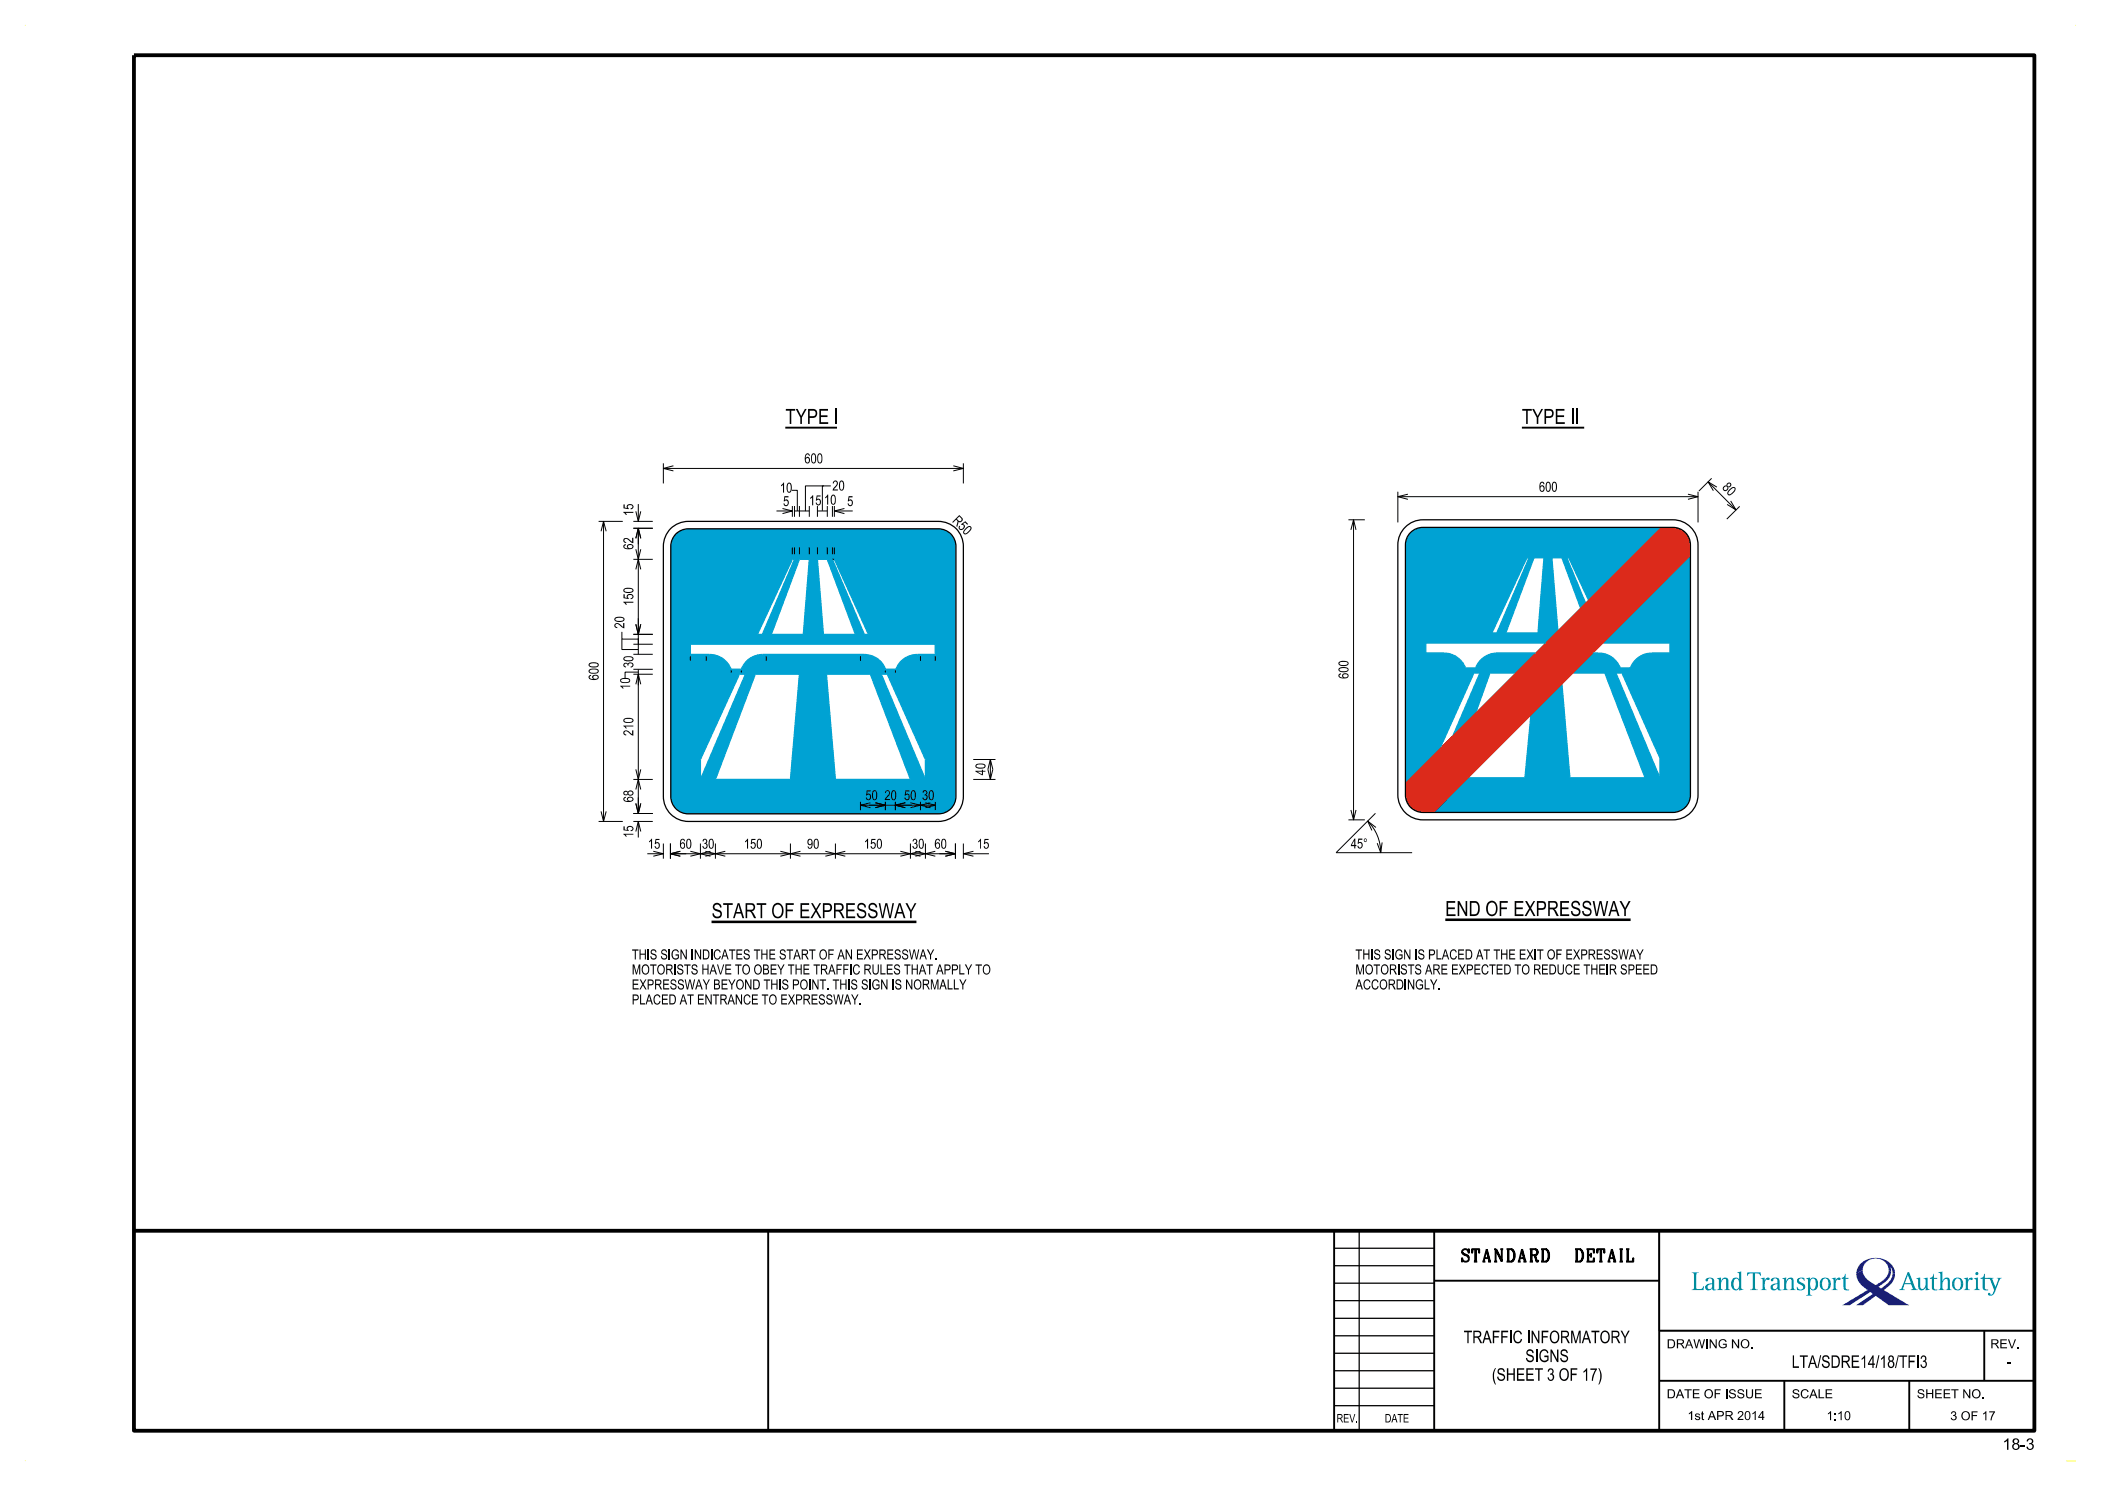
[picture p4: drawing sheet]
<svg xmlns="http://www.w3.org/2000/svg" width="420mm" height="297mm" viewBox="0 0 420 297" stroke-linecap="round" stroke-linejoin="round" font-family="sans-serif">
<g fill="#00a2d3">
<path d="M282 106.4l-.8 1.2-.2 1.3v47.7l6.8-6.9 6.8-15.2h1.2l-5.4 12.6 4.6-4.5 2.9-8.1h5.1l4-4h-7.7a4.6 4.6 0 0 0-4.3 3h-2.1a4.5 4.5 0 0 0-4.2-3h-3.7v-2h24l2.4-2.4-1.2-14.6h2l3.8 10.1 1-1.1-3.8-9h.4l4 8.5 14.5-14.6h-47.7l-1.3 .3zM306.6 111.5h2l-1.2 15h-6.4zM305.2 111.5h.4l-6.4 15h-1z" fill-rule="evenodd"/>
<path d="M337.9 111l-17.5 17.5h13.4v2h-3.6a4.6 4.6 0 0 0-4.3 3h-2a4.9 4.9 0 0 0-5.5-3l-4 4h6.4l8.1 21h-15.1l-1.6-18.8-6.2 6.2-1.2 12.6h-11.4l-6.8 6.9h47.8a3.5 3.5 0 0 0 3.5-3.5zM323 134.5h1.2l7.6 17v4z" fill-rule="evenodd"/>
</g>
<path d="M287.8 149.7l44.3-44.3h2.3a3.5 3.5 0 0 1 3.5 3.5v2.1l-23.5 23.5-27.8 27.9h-2.2a3.5 3.5 0 0 1-3.4-3.5v-2.3z" fill-rule="evenodd" fill="#dc2a1b"/>
<path d="M135.1 106.7a3.6 3.6 0 0 0-1 2.5v50a3.5 3.5 0 0 0 3.5 3.5h50a3.5 3.5 0 0 0 3.5-3.5v-50a3.5 3.5 0 0 0-3.5-3.5h-50a3.6 3.6 0 0 0-2.5 1zM159.8 111.8h2l-1.2 15h-6.4zM158.4 111.8h.4l-6.4 15h-1zM147.8 134.8h1.2l-9 21v-4zM151 134.8h8.8l-1.8 21h-15zM163.4 111.8h2l5.6 15h-6.4zM166.4 111.8h.4l6.8 15h-.8zM176.2 134.8h1.2l7.6 17v4zM165.2 134.8h8.8l8 21h-15zM138 128.8h49v2h-3.6a4.5 4.5 0 0 0-4.3 3h-2.1a4.5 4.5 0 0 0-4.2-3h-20.3a4.5 4.5 0 0 0-4.3 3h-2a4.6 4.6 0 0 0-4.3-3h-3.9z" fill-rule="evenodd" fill="#00a2d3"/>
<path d="M26.8 11h379.9v275h-379.9zM26.8 246h379.9" fill="none" stroke="#000" stroke-width=".76" stroke-linecap="butt"/>
<path d="M153.6 246v40M266.7 246v40M286.7 256h45M286.7 246v40M331.7 246v40M331.7 266h75M331.7 276h75M356.7 276v10M381.7 276v10M396.7 266v10" fill="none" stroke="#000" stroke-width=".38"/>
<path d="M5 5h.1M414.9 5h.1M5 292h.1M415 292h-1.9" fill="none" stroke="#ff0" stroke-width=".2"/>
<path d="M266.7 260h20M266.7 256.5h20M266.7 253h20M266.7 249.5h20M271.7 246v40M331.7 246h75v20h-75zM266.7 277.5h20M266.7 274h20M266.7 270.5h20M266.7 267h20M266.7 263.5h20M266.7 280.9h20" fill="none" stroke="#000" stroke-width=".25"/>
<g fill="#008c95">
<path d="M338.2 254.3h1.4l-.3 .1-.2 .3v2.8l.1 .1h.9l.2-.1 .2-.4h.1v.7h-2.4l.4-.3v-2.8l-.1-.3z" fill-rule="evenodd"/>
<path d="M341 255.6l-.1 .3 .2 .2 .3-.1 .2-.5h.3l.3 .2 .1 .8-.6 .1a.71 .71 0 0 0-.8 .5 .71 .71 0 0 0 .5 .9 .71 .71 0 0 0 .9-.5l.2 .4 .6-.1-.4-.2-.1-1.9-.5-.4-.6 .1zM341.5 256.9l.8-.2v.5l-.2 .4-.5 .1-.2-.2-.1-.4z" fill-rule="evenodd"/>
<path d="M343.2 255.5l.8-.2v.7l.5-.6h.8l.2 .5v1.7l.4 .2h-1.2l.4-.3v-1.6l-.2-.3h-.3l-.3 .3-.3 .6v1l.4 .3h-1.2l.4-.2v-1.8z" fill-rule="evenodd"/>
<path d="M347.3 254.3l.8-.2v3.4l.4 .3-.8 .1-.1-.4-.1 .3-.4 .1a1.35 1.35 0 0 1-.8-2.2l.3-.3 .5-.1 .6 .5v-1.2zM346.9 255.6l-.3 .5v1.2a.51 .51 0 0 0 .7 .4 .51 .51 0 0 0 .3-.7l-.1-1.2-.3-.3z" fill-rule="evenodd"/>
<path d="M349.3 254.3h2.7v.7h-.1l-.3-.4-.8-.1v2.9l.2 .3 .4 .1h-1.6l.4-.1 .2-.2v-3l-.8 .1-.2 .4h-.1z" fill-rule="evenodd"/>
<path d="M352 255.5l.8-.2v.6l.5-.5h.4l-.1 .4-.5-.1-.3 .5v1.4l.4 .2h-1.2l.4-.2v-1.9z" fill-rule="evenodd"/>
<path d="M354.2 255.5l.9-.2 .5 .3 .1 2 .4 .2-.5 .1-.3-.4-.4 .4h-.5l-.4-.4a.92 .92 0 0 1 1.1-1h.2v-.6l-.2-.4h-.5l-.3 .6a.28 .28 0 0 1-.3-.2 .28 .28 0 0 1 .2-.4zM354.6 256.8l-.2 .3 .1 .4 .1 .2 .5-.1 .2-.4v-.5z" fill-rule="evenodd"/>
<path d="M356.3 255.5l.8-.2v.7l.3-.4 .3-.2h.7l.2 .5v1.6l.4 .3h-1.2l.3-.3v-1.7l-.1-.2h-.4l-.2 .3-.3 .6v1l.4 .3h-1.2l.4-.2v-1.9z" fill-rule="evenodd"/>
<path d="M359.3 255.7l.6-.4 .8 .1 .1 .6-.6-.5h-.4l-.2 .3 .2 .4 .8 .4 .3 .3v.5l-.4 .4-.4 .1-.9-.1v-.6l.6 .5h.4l.3-.3-.2-.4-1-.6z" fill-rule="evenodd"/>
<path d="M361 255.5l.4 .3v2.9l-.4 .3h1.3l-.5-.4v-1.1l.3 .3 .3 .1a1.35 1.35 0 0 0 .8-2.2l-.6-.4-.4 .1-.3 .3-.1-.4zM362.1 255.7l.1-.1a.79 .79 0 0 1 .8 1.1l-.2 .8a.52 .52 0 0 1-.7 .1 .52 .52 0 0 1-.2-.6v-.9z" fill-rule="evenodd"/>
<path d="M364.2 255.5l.7-.2a1.15 1.15 0 0 1 1.1 1.3h-.5l-.1-.8a.65 .65 0 0 0-.9-.1 .65 .65 0 0 0-.3 .8v.1h-.4l.1-.6z" fill-rule="evenodd"/>
<path d="M363.8 256.6h.4l.2 .8a.64 .64 0 0 0 .8 .2 .64 .64 0 0 0 .3-.8v-.2h.5l-.1 .6-.2 .4a1.11 1.11 0 0 1-1.3 .2 1.11 1.11 0 0 1-.6-1.2z" fill-rule="evenodd"/>
<path d="M366.1 255.5l.9-.2v.6l.2-.4 .4-.2a.29 .29 0 0 1 .3 .5 .28 .28 0 0 1-.5-.1l-.3 .2-.1 .5v1.2l.4 .2h-1.3l.4-.2v-1.9z" fill-rule="evenodd"/>
<path d="M368.8 254.6h.1v.8h.6v.2h-.6v1.8l.2 .3h.5v.2h-.6a.59 .59 0 0 1-.5-.8v-1.5h-.3v-.2l.5-.2z" fill-rule="evenodd"/>
<path d="M381.4 254.2l-1.2 3.2-.6 .4h1.2l-.4-.2 .3-.9h1.4l.3 .9-.4 .2h1.4l-.6-.6-1.2-3zM381.4 254.8l.6 1.7h-1.2z" fill-rule="evenodd"/>
<path d="M383 255.5l.9-.2v1.9l.2 .4h.3l.4-.3 .2-.6-.1-1-.4-.2 .8-.2v2.1l.5 .4-.8 .1v-.6l-.6 .6-.7-.1-.3-.6v-1.4z" fill-rule="evenodd"/>
<path d="M386.5 254.6h.1v.8h.7v.2h-.7v1.9l.3 .2h.4l-.1 .2-.7-.1-.3-.3v-1.9h-.4v-.2l.5-.2z" fill-rule="evenodd"/>
<path d="M387.5 254.3l.8-.2v1.9l.6-.6 .4-.1 .4 .2 .1 2.1 .4 .2h-1.3l.5-.3v-1.6l-.2-.3h-.3l-.3 .3-.3 .6v1.1l.4 .2h-1.2l.4-.2v-3z" fill-rule="evenodd"/>
<path d="M390.2 256.6h.5l.1 .8a.64 .64 0 0 0 .9 .2 .64 .64 0 0 0 .3-.8v-.2h.5l-.1 .6-.3 .4a1.11 1.11 0 0 1-1.3 .2 1.11 1.11 0 0 1-.6-1.2z" fill-rule="evenodd"/>
<path d="M390.6 255.7l.2-.3 .5-.1a1.15 1.15 0 0 1 1.2 1.3h-.5l-.2-.8a.62 .62 0 0 0-.7-.2 .62 .62 0 0 0-.4 .7v.3h-.5l.1-.6z" fill-rule="evenodd"/>
<path d="M392.6 255.5l.8-.2v.6l.2-.4 .5-.2a.27 .27 0 0 1 .2 .5 .27 .27 0 0 1-.5-.1l-.2 .2-.2 .5v1.2l.4 .2h-1.2l.4-.2v-1.9z" fill-rule="evenodd"/>
<path d="M394.6 255.5l.8-.2v2.3l.4 .2h-1.2l.4-.3v-1.7z" fill-rule="evenodd"/>
<path d="M396.6 254.6h.2v.8h1.2v.2h-1.2v1.9l.3 .2h.3l-.1 .2-.8-.2-.2-2.1h-.4v-.2l.6-.2z" fill-rule="evenodd"/>
<path d="M397.4 255.4l1.1 .1a.27 .27 0 0 0-.2 .2 .27 .27 0 0 0 .1 .3l.5 1.2 .6-1.5-.3-.3h1l-.5 .4-1.2 2.9-.4 .3-.5-.1-.2-.2 .1-.3a.28 .28 0 0 1 .3 .1 .28 .28 0 0 1 .1 .2l.4-.1 .3-.8-.8-2.1-.4-.1z" fill-rule="evenodd"/>
<circle cx="395.2" cy="254.5" r=".31"/>
</g>
<g fill="#171c8f">
<path d="M371.1 254.6l1.3-.7a3.6 3.6 0 0 0 2.7 2.9l.4-.3a3.4 3.4 0 0 0 2.1-2.6l.4 .2a3.7 3.7 0 0 1-2.2 2.9l-.3 .2 .5 .3 .8-.5a3 3 0 0 0 1.5-2.4h.5a4 4 0 0 1-2.2 3.2l5 3.1h-4l-2.6-1.9-2.6 1.9h-1.3l3.3-2.3-.5-.4-4.2 2.7h-1.4l5-3.1-.2-.2a3.8 3.8 0 0 1-2-3z" fill-rule="evenodd"/>
<path d="M372.1 252.4a4.3 4.3 0 0 1 6.6 1.4l.1 .8h-.5l-.1-.8-.3-.6 .1 .9-.4-.2a2.63 2.63 0 0 0-2.6-2.4 2.63 2.63 0 0 0-2.6 2.4l-1.3 .7 .3-1.3z" fill-rule="evenodd"/>
</g>
<g fill="none" stroke="#00a2d3" stroke-width=".25">
<path d="M158.4 111.8h.4l-6.4 15h-1zM159.8 111.8h2l-1.2 15h-6.4zM163.4 111.8h2l5.6 15h-6.4zM166.4 111.8l6.4 15h.8l-6.8-15M305.2 111.5h.4l-6.4 15h-1zM306.6 111.5h2l-1.2 15h-6.4zM317.6 120l-4-8.5h-.4l3.8 9M138 128.8h49v2h-3.6a4.5 4.5 0 0 0-4.3 3h-2.1a4.5 4.5 0 0 0-4.2-3h-20.3a4.5 4.5 0 0 0-4.3 3h-2a4.6 4.6 0 0 0-4.3-3h-3.9zM147.8 134.8h1.2l-9 21v-4zM151 134.8h8.8l-1.8 21h-15zM165.2 134.8h8.8l8 21h-15zM176.2 134.8h1.2l7.6 17v4z"/>
<path d="M303 134.5h-5.1l-2.9 8.1M309 128.5h-24v2h3.7a4.6 4.6 0 0 1 4.2 3h2.1a4.6 4.6 0 0 1 4.3-3h7.7M314.4 134.5h6.4l8.1 21h-15.1l-1.6-18.8M316 121.6l-3.8-10.1h-2l1.2 14.6M320.4 128.5h13.4v2h-3.6a4.6 4.6 0 0 0-4.3 3h-2a4.9 4.9 0 0 0-5.5-3M323 134.5h1.2l7.6 17v4zM290.4 147.1l5.4-12.6h-1.2l-6.8 15.2M306 142.9l-1.2 12.6h-11.4"/>
</g>
<path d="M134.1 105.7l.8-.7 1.1-.5 1.6-.3h50a4.9 4.9 0 0 1 5 5v50a5 5 0 0 1-5 5h-50a5 5 0 0 1-5-5v-50l.3-1.7 .5-1zM135.1 106.7l1.2-.7 1.3-.3h50a3.5 3.5 0 0 1 3.5 3.5v50a3.5 3.5 0 0 1-3.5 3.5h-50a3.5 3.5 0 0 1-3.5-3.5v-50l.3-1.3zM166.4 111.8h.4M280.9 105.4l1.4-1 1-.4 1.1-.1h50a5.1 5.1 0 0 1 5 5v50a5 5 0 0 1-5 5h-50a5 5 0 0 1-5-5v-50l.2-1.1 .3-1.1zM282 106.4l1.1-.7 1.3-.3h50a3.5 3.5 0 0 1 3.5 3.5v50a3.5 3.5 0 0 1-3.5 3.5h-50a3.5 3.5 0 0 1-3.4-3.5v-50l.2-1.3z" fill="none" stroke="#000" stroke-width=".25"/>
<g fill="none" stroke="#000" stroke-width=".2">
<path d="M132.6 92.6v4M132.6 93.6h60M134.6 93.1l-2 .5 2 .5M158.3 98h1.1v4.1M164.7 97.1h-3.7v5.1M166.1 97.1h-1.7v5M190.6 93.1l2 .5-2 .5M192.6 92.6v4M279.4 98.3v6.1M279.4 99.3h60M281.4 98.8l-2 .5 2 .5M337.4 98.8l2 .5-2 .5"/>
<path d="M339.4 98.3v6.1M341.5 96.3l5.5 5.6M342.2 95.6l-2.6 2.5M343.2 97.4l-1.7-1.1 1 1.8M119.7 104.2h4.8M120.2 106.2l.5-2 .5 2M120.6 104.2v60M126.6 105.6h3.9M126.6 104.2h3.9M126.6 111.8h3.9M127.1 107.6l.5-2 .5 2M127.1 113.8l.5-2 .5 2"/>
<path d="M127.1 102.2l.5 2 .5-2M127.1 109.8l.5 2 .5-2M127.6 100.7v3.5M127.6 105.6v25.2M155.2 102.1h3.2M156.4 101.6l2 .5-2 .6M158.4 101.1v2.2M158.4 109.4v1.4M158.8 101.1v2.2M158.8 109.4v1.4M158.8 102.1h3M159.8 101.1v2.2"/>
<path d="M159.8 109.4v1.4M161.8 101.1v2.2M161.8 109.4v1.4M163.4 101.1v2.2M163.4 109.4v1.4M163.4 102.1h2M165.4 101.1v2.2M165.4 109.4v1.4M166.4 101.1v2.2M166.4 109.4v1.4M166.8 101.1v2.2M166.8 109.4v1.4"/>
<path d="M166.8 102.1l2 .6M166.8 102.1h3.7M168.8 101.6l-2 .5M269.6 103.9h3.2M270.1 105.9l.5-2 .5 2M270.6 103.9v60M346 100.1l1 1.8-1.7-1.1M347.8 101.2l-2.6 2.5M124.3 126.3v1.4h3.3M124.3 127.7v2.1h3.3M126.6 126.8h3.9M126.6 128.8h3.9"/>
<path d="M126.6 130.8h3.9M126.6 133.8h3.9M126.6 134.8h3.9M127.1 136.8l.5-2 .5 2M127.1 124.8l.5 2 .5-2M127.6 133.8v28.8M127.6 134.3h-2.6v1.4M138 131.2v.9M141.2 131.2v.9M146.2 134v.4M148.2 134v.4M153.2 131.2v.9"/>
<path d="M172 131.2v.9M177 134v.4M179 134v.4M184 131.2v.9M187 131.2v.9M126.6 155.8h3.9M127.1 157.8l.5-2 .5 2M127.1 153.8l.5 2 .5-2M194.6 155.8h4.4M194.6 151.8h4.4M198 151.8l.5 2-.5 2-.5-2zM198 151.8v4"/>
<path d="M119.7 164.2h4.8M120.2 162.2l.4 2 .6-2M126.6 164.2h3.9M126.6 162.6h3.9M127.1 166.2l.5-2 .5 2M127.1 160.6l.5 2 .5-2M127.6 164.2v3.2M129.4 170.6h3.2M130.6 170.1l2 .5-2 .5M132.6 168.6v3M134 170.6h57M134 168.6v3"/>
<path d="M136 170.1l-2 .5 2 .5M138 170.1l2 .5-2 .5M140 168.6v3M141 170.1l2 .5-2 .5M142 170.1l-2 .5 2 .5M143 168.6v3M145 170.1l-2 .5 2 .5M156 170.1l2 .5-2 .5M158 168.6v3M160 170.1l-2 .5 2 .5M165 170.1l2 .5-2 .5M167 168.6v3"/>
<path d="M169 170.1l-2 .5 2 .5M172 160.9h15M172 160.3v1.6M174 160.4l-2 .5 2 .5M175 160.4l2 .5-2 .5M177 160.3v1.6M179 160.3v1.6M180 170.1l2 .5-2 .5M181 160.4l-2 .5 2 .5M182 160.4l2 .5-2 .5M182 168.6v3M183 170.1l2 .5-2 .5"/>
<path d="M184 170.1l-2 .5 2 .5M184 160.3v1.6M185 160.4l2 .5-2 .5M185 168.6v3M186 160.4l-2 .5 2 .5M187 170.1l-2 .5 2 .5M187 160.3v1.6M189 170.1l2 .5-2 .5M191 168.6v3M192.6 170.6h5.1M192.6 168.6v3M194.6 170.1l-2 .5 2 .5"/>
<path d="M269.6 163.9h3.2M270.1 161.9l.5 2 .5-2M273.4 164.1a8.9 8.9 0 0 1 2.6 6.3M275 162.6l-7.9 7.8h15.2M275.1 165.4l-1.7-1.3 .8 1.9M276.3 168.4l-.3 2-.7-1.9"/>
</g>
<path d="M332.1 105.4l-51.1 51.2M337.9 111l-51.3 51.4" fill="none" stroke="#dc2a1b" stroke-width=".25"/>
<path d="M142.2 184.3h41M288.9 183.8h37.1" fill="none" stroke="#000" stroke-width=".51"/>
<path d="M157 85.5h10.3M304.2 85.5h12.5" fill="none" stroke="#000" stroke-width=".38"/>
<g fill="#000">
<path d="M124.7 108.9l-.1 .5a1.44 1.44 0 0 0 2 0 .63 .63 0 0 0-.6-.7 .63 .63 0 0 0-.6 .7l.2 .2a.46 .46 0 0 1-.6 0 .46 .46 0 0 1-.1-.6h.2v-.2zM125.5 109.1a.44 .44 0 0 1 .6-.2 .44 .44 0 0 1 .3 .5 .45 .45 0 0 1-.5 .1 .45 .45 0 0 1-.4-.4z" fill-rule="evenodd"/>
<path d="M124.7 117.8a.57 .57 0 0 0 .1 .6 .57 .57 0 0 0 .6 .1h.6a.52 .52 0 0 0 .6-.4 .52 .52 0 0 0-.6-.6h-.9zM125 117.8a1.35 1.35 0 0 1 1.4 .2 1.2 1.2 0 0 1-1.6 0z" fill-rule="evenodd"/>
<path d="M124.6 100.8h.3v.7h.5a.62 .62 0 0 1 .3-.8 .62 .62 0 0 1 .8 .3l.1 .5-.5 .3-.1-.2 .3-.1a.43 .43 0 0 0-.3-.6 .43 .43 0 0 0-.5 .5l.2 .2v.2l-1.1-.2z" fill-rule="evenodd"/>
<path d="M124.6 118.8h.3v.6l.5 .1a.62 .62 0 0 1 .3-.8 .62 .62 0 0 1 .8 .2l.1 .5-.5 .4-.1-.2 .3-.2a.4 .4 0 0 0-.4-.5 .4 .4 0 0 0-.2 .7v.1l-1.1-.1z" fill-rule="evenodd"/>
<path d="M124.7 107.6a1.18 1.18 0 0 1 1.5 .6l.2 .1v-.8h.2v1l-.6-.2a.85 .85 0 0 0-1.2-.4v.2l.4 .2v.2h-.3l-.3-.3z" fill-rule="evenodd"/>
<path d="M124.6 102.3h2v.2h-1.6l.3 .4h-.2z" fill-rule="evenodd"/>
<path d="M117.8 135l-.1 .3a1.19 1.19 0 0 0 1.8 .4 .54 .54 0 0 0 .1-.7 .54 .54 0 0 0-.8-.1 .43 .43 0 0 0-.4 .3 .43 .43 0 0 0 .2 .5 .46 .46 0 0 1-.5 0 .46 .46 0 0 1-.1-.6h.2l-.1-.2zM118.7 135.1a.4 .4 0 0 1 .6-.1 .4 .4 0 0 1 .1 .6 .4 .4 0 0 1-.6 .1 .4 .4 0 0 1-.1-.6z" fill-rule="evenodd"/>
<path d="M117.8 133.8a.54 .54 0 0 0 0 .7 .54 .54 0 0 0 .6 .2l.6-.1a.54 .54 0 0 0 .7-.6 .54 .54 0 0 0-.8-.4zM117.9 134a1.31 1.31 0 0 1 1.6 .1 1.14 1.14 0 0 1-1.6 .2z" fill-rule="evenodd"/>
<path d="M117.8 132.6a.48 .48 0 0 0-.1 .6 .48 .48 0 0 0 .6 .2 1.01 1.01 0 0 0 1.4-.5 1.29 1.29 0 0 0-1.7-.5zM117.9 132.8a1.31 1.31 0 0 1 1.6 .1v.1a1.41 1.41 0 0 1-1.6-.1z" fill-rule="evenodd"/>
<path d="M122.9 123.5a.49 .49 0 0 0 0 .6 .49 .49 0 0 0 .5 .2 .94 .94 0 0 0 1.4-.7 1.66 1.66 0 0 0-1.9-.1zM123.1 123.7a1.38 1.38 0 0 1 1.5 .1 1.2 1.2 0 0 1-1.6 0z" fill-rule="evenodd"/>
<path d="M123 124.7a1.39 1.39 0 0 1 1.6 .6v-.8h.2v1.1l-.6-.3a.85 .85 0 0 0-1.2-.4v.3l.4 .1v.3l-.5-.2a.47 .47 0 0 1 .1-.7z" fill-rule="evenodd"/>
<path d="M124 135.8a.58 .58 0 0 0 .1 .6 .58 .58 0 0 0 .7 .1h.5a.54 .54 0 0 0 .7-.6 .54 .54 0 0 0-.8-.4h-.7zM124.2 135.9a1.77 1.77 0 0 1 1.6 0v.1a1.24 1.24 0 0 1-1.7 0z" fill-rule="evenodd"/>
<path d="M124.7 131.4a.49 .49 0 0 0 0 .5 .49 .49 0 0 0 .5 .3 1.05 1.05 0 0 0 1.4-.5 1.32 1.32 0 0 0-1.6-.5zM124.8 131.5a1.34 1.34 0 0 1 1.6 .2 1.2 1.2 0 0 1-1.6 0z" fill-rule="evenodd"/>
<path d="M124 137.1h2v.1h-1.6l.3 .4h-.2z" fill-rule="evenodd"/>
<path d="M124.7 132.6l.5-.1 .3 .2a.55 .55 0 0 1 1-.2 .55 .55 0 0 1-.4 .9l-.1-.2a.35 .35 0 0 0 .3-.4 .35 .35 0 0 0-.4-.2 .35 .35 0 0 0-.2 .4h-.3a.3 .3 0 0 0-.1-.3 .3 .3 0 0 0-.4 .1 .3 .3 0 0 0 .1 .4h.2l-.1 .2-.5-.3z" fill-rule="evenodd"/>
<path d="M124.6 120.3h2v.2h-1.6l.3 .4h-.2z" fill-rule="evenodd"/>
<path d="M267.7 134.7l-.2 .3a1.26 1.26 0 0 0 2.1 .2 .63 .63 0 0 0-.7-.7 .63 .63 0 0 0-.6 .8l.2 .1a.47 .47 0 0 1-.5 0 .47 .47 0 0 1-.1-.5l.2-.1v-.2zM268.6 134.8a.43 .43 0 0 1 .5-.1 .43 .43 0 0 1 .2 .5 .42 .42 0 0 1-.5 .2 .42 .42 0 0 1-.2-.6z" fill-rule="evenodd"/>
<path d="M267.7 133.5a.49 .49 0 0 0-.1 .6 .49 .49 0 0 0 .6 .2 .93 .93 0 0 0 1.4-.6 1.66 1.66 0 0 0-1.9-.2zM267.8 133.7a1.44 1.44 0 0 1 1.6 .1 1.24 1.24 0 0 1-1.6 0z" fill-rule="evenodd"/>
<path d="M267.6 132.4a.6 .6 0 0 0 .2 .6 .6 .6 0 0 0 .6 .1h.5a.52 .52 0 0 0 .7-.4 .52 .52 0 0 0-.6-.6h-.8zM267.8 132.5a1.77 1.77 0 0 1 1.6 0v.1a1.24 1.24 0 0 1-1.6 0z" fill-rule="evenodd"/>
<path d="M124.8 159.4a.54 .54 0 0 0-.1 .6 .54 .54 0 0 0 .6 .3h.7a.56 .56 0 0 0 .6-.7 .56 .56 0 0 0-.8-.3 .43 .43 0 0 0-.5 .3 .43 .43 0 0 0 .3 .5 .45 .45 0 0 1-.6 0 .45 .45 0 0 1-.1-.6h.2v-.3zM125.5 159.6a.43 .43 0 0 1 .6-.2 .43 .43 0 0 1 .3 .5 .47 .47 0 0 1-.5 .1 .47 .47 0 0 1-.4-.4z" fill-rule="evenodd"/>
<path d="M124.7 158.2a.48 .48 0 0 0 .1 .7 .48 .48 0 0 0 .7-.2 .58 .58 0 0 0 .9 .3 .58 .58 0 0 0 0-.9 .58 .58 0 0 0-.9 .2l-.4-.3zM124.8 158.5a.3 .3 0 0 1 .6 0 .3 .3 0 0 1-.6 0zM125.7 158.5a.38 .38 0 0 1 .7 0 .38 .38 0 0 1-.7 0z" fill-rule="evenodd"/>
<path d="M124.7 143.7a.53 .53 0 0 0 0 .7 .53 .53 0 0 0 .7 .1h.6a.51 .51 0 0 0 .6-.5 .51 .51 0 0 0-.6-.5h-.7zM124.8 143.9a1.77 1.77 0 0 1 1.6 0v.1a1.2 1.2 0 0 1-1.6 0z" fill-rule="evenodd"/>
<path d="M124.7 146.1a1.15 1.15 0 0 1 1.5 .5l.2 .2v-.8h.2v1l-.6-.2a.84 .84 0 0 0-1.2-.5v.3l.4 .2v.2l-.6-.3z" fill-rule="evenodd"/>
<path d="M124.6 145h2v.2h-1.6l.3 .4h-.2z" fill-rule="evenodd"/>
<path d="M195.1 152.8a.49 .49 0 0 0 0 .6 .49 .49 0 0 0 .5 .2 1.05 1.05 0 0 0 1.4-.5 1.21 1.21 0 0 0-1.5-.5zM195.2 153a1.34 1.34 0 0 1 1.6 .1v.1a1.41 1.41 0 0 1-1.6-.1z" fill-rule="evenodd"/>
<path d="M195 154.1v.1l1.3 .7h.2v-.7h.5v-.1h-.5v-.3h-.2v.3zM195.4 154.2h.9v.6z" fill-rule="evenodd"/>
<path d="M124.6 165.2h.3v.6l.5 .1a.62 .62 0 0 1 .3-.8 .62 .62 0 0 1 .8 .2l.1 .5-.2 .3h-.3l-.1-.2 .3-.1a.4 .4 0 0 0-.3-.5 .4 .4 0 0 0-.4 .6l.1 .2-1.1-.2z" fill-rule="evenodd"/>
<path d="M124.6 166.6h2v.2h-1.6l.3 .4h-.2z" fill-rule="evenodd"/>
</g>
<g font-size="3">
<text x="157" y="84.7">TYPE I</text>
<text x="304.2" y="84.7">TYPE II</text>
<text x="142.3" y="183.5">START OF EXPRESSWAY</text>
<text x="288.9" y="183.1">END OF EXPRESSWAY</text>
</g>
<g font-size="2.5">
<text x="292.3" y="252.2">STANDARD</text>
<text x="313.9" y="252.2">DETAIL</text>
<text x="292.6" y="268.5">TRAFFIC INFORMATORY</text>
<text x="298.2" y="276">(SHEET 3 OF 17)</text>
<text x="304.9" y="272.2">SIGNS</text>
<text x="358.2" y="273.4">LTA/SDRE14/18/TFI3</text>
<text x="401.2" y="273.4">-</text>
</g>
<text font-size="2.3" x="400.3" y="289.8">18-3</text>
<g font-size="2">
<text x="160.8" y="92.6">600</text>
<text x="155.9" y="98.5">10</text>
<text x="156.5" y="101.1">5</text>
<text x="161.7" y="101">15</text>
<text x="164.7" y="100.9">10</text>
<text x="166.4" y="98">20</text>
<text x="169.4" y="101.1">5</text>
<text x="307.6" y="98.3">600</text>
<text x="344.1" y="97.6" transform="rotate(45 344.1 97.6)">80</text>
<text x="190.2" y="104.2" transform="rotate(45 190.2 104.2)">R50</text>
<text x="173" y="159.9">50</text>
<text x="176.8" y="159.9">20</text>
<text x="180.7" y="159.9">50</text>
<text x="184.3" y="159.9">30</text>
<text x="129.5" y="169.6">15</text>
<text x="135.8" y="169.6">60</text>
<text x="140.3" y="169.6">30</text>
<text x="148.7" y="169.6">150</text>
<text x="161.3" y="169.6">90</text>
<text x="172.7" y="169.6">150</text>
<text x="182.3" y="169.6">30</text>
<text x="186.8" y="169.6">60</text>
<text x="195.3" y="169.6">15</text>
<text x="270" y="169.6">45°</text>
<text x="126.3" y="191.8">THIS SIGN INDICATES THE START OF AN EXPRESSWAY.</text>
<text x="271" y="191.8">THIS SIGN IS PLACED AT THE EXIT OF EXPRESSWAY</text>
<text x="126.3" y="197.8">EXPRESSWAY BEYOND THIS POINT. THIS SIGN IS NORMALLY</text>
<text x="126.3" y="194.8">MOTORISTS HAVE TO OBEY THE TRAFFIC RULES THAT APPLY TO</text>
<text x="271" y="197.8">ACCORDINGLY.</text>
<text x="271" y="194.8">MOTORISTS ARE EXPECTED TO REDUCE THEIR SPEED</text>
<text x="126.3" y="200.8">PLACED AT ENTRANCE TO EXPRESSWAY.</text>
</g>
<g font-size="1.8">
<text x="333.2" y="269.5">DRAWING NO.</text>
<text x="397.9" y="269.5">REV.</text>
<text x="333.2" y="279.5">DATE OF ISSUE</text>
<text x="358.2" y="279.5">SCALE</text>
<text x="383.2" y="279.5">SHEET NO.</text>
<text x="337.3" y="283.8">1st APR 2014</text>
<text x="365.1" y="283.8">1:10</text>
<text x="389.9" y="283.9">3 OF 17</text>
</g>
<g font-size="1.7">
<text x="267.2" y="284.3">REV.</text>
<text x="276.8" y="284.3">DATE</text>
</g>
</svg>
